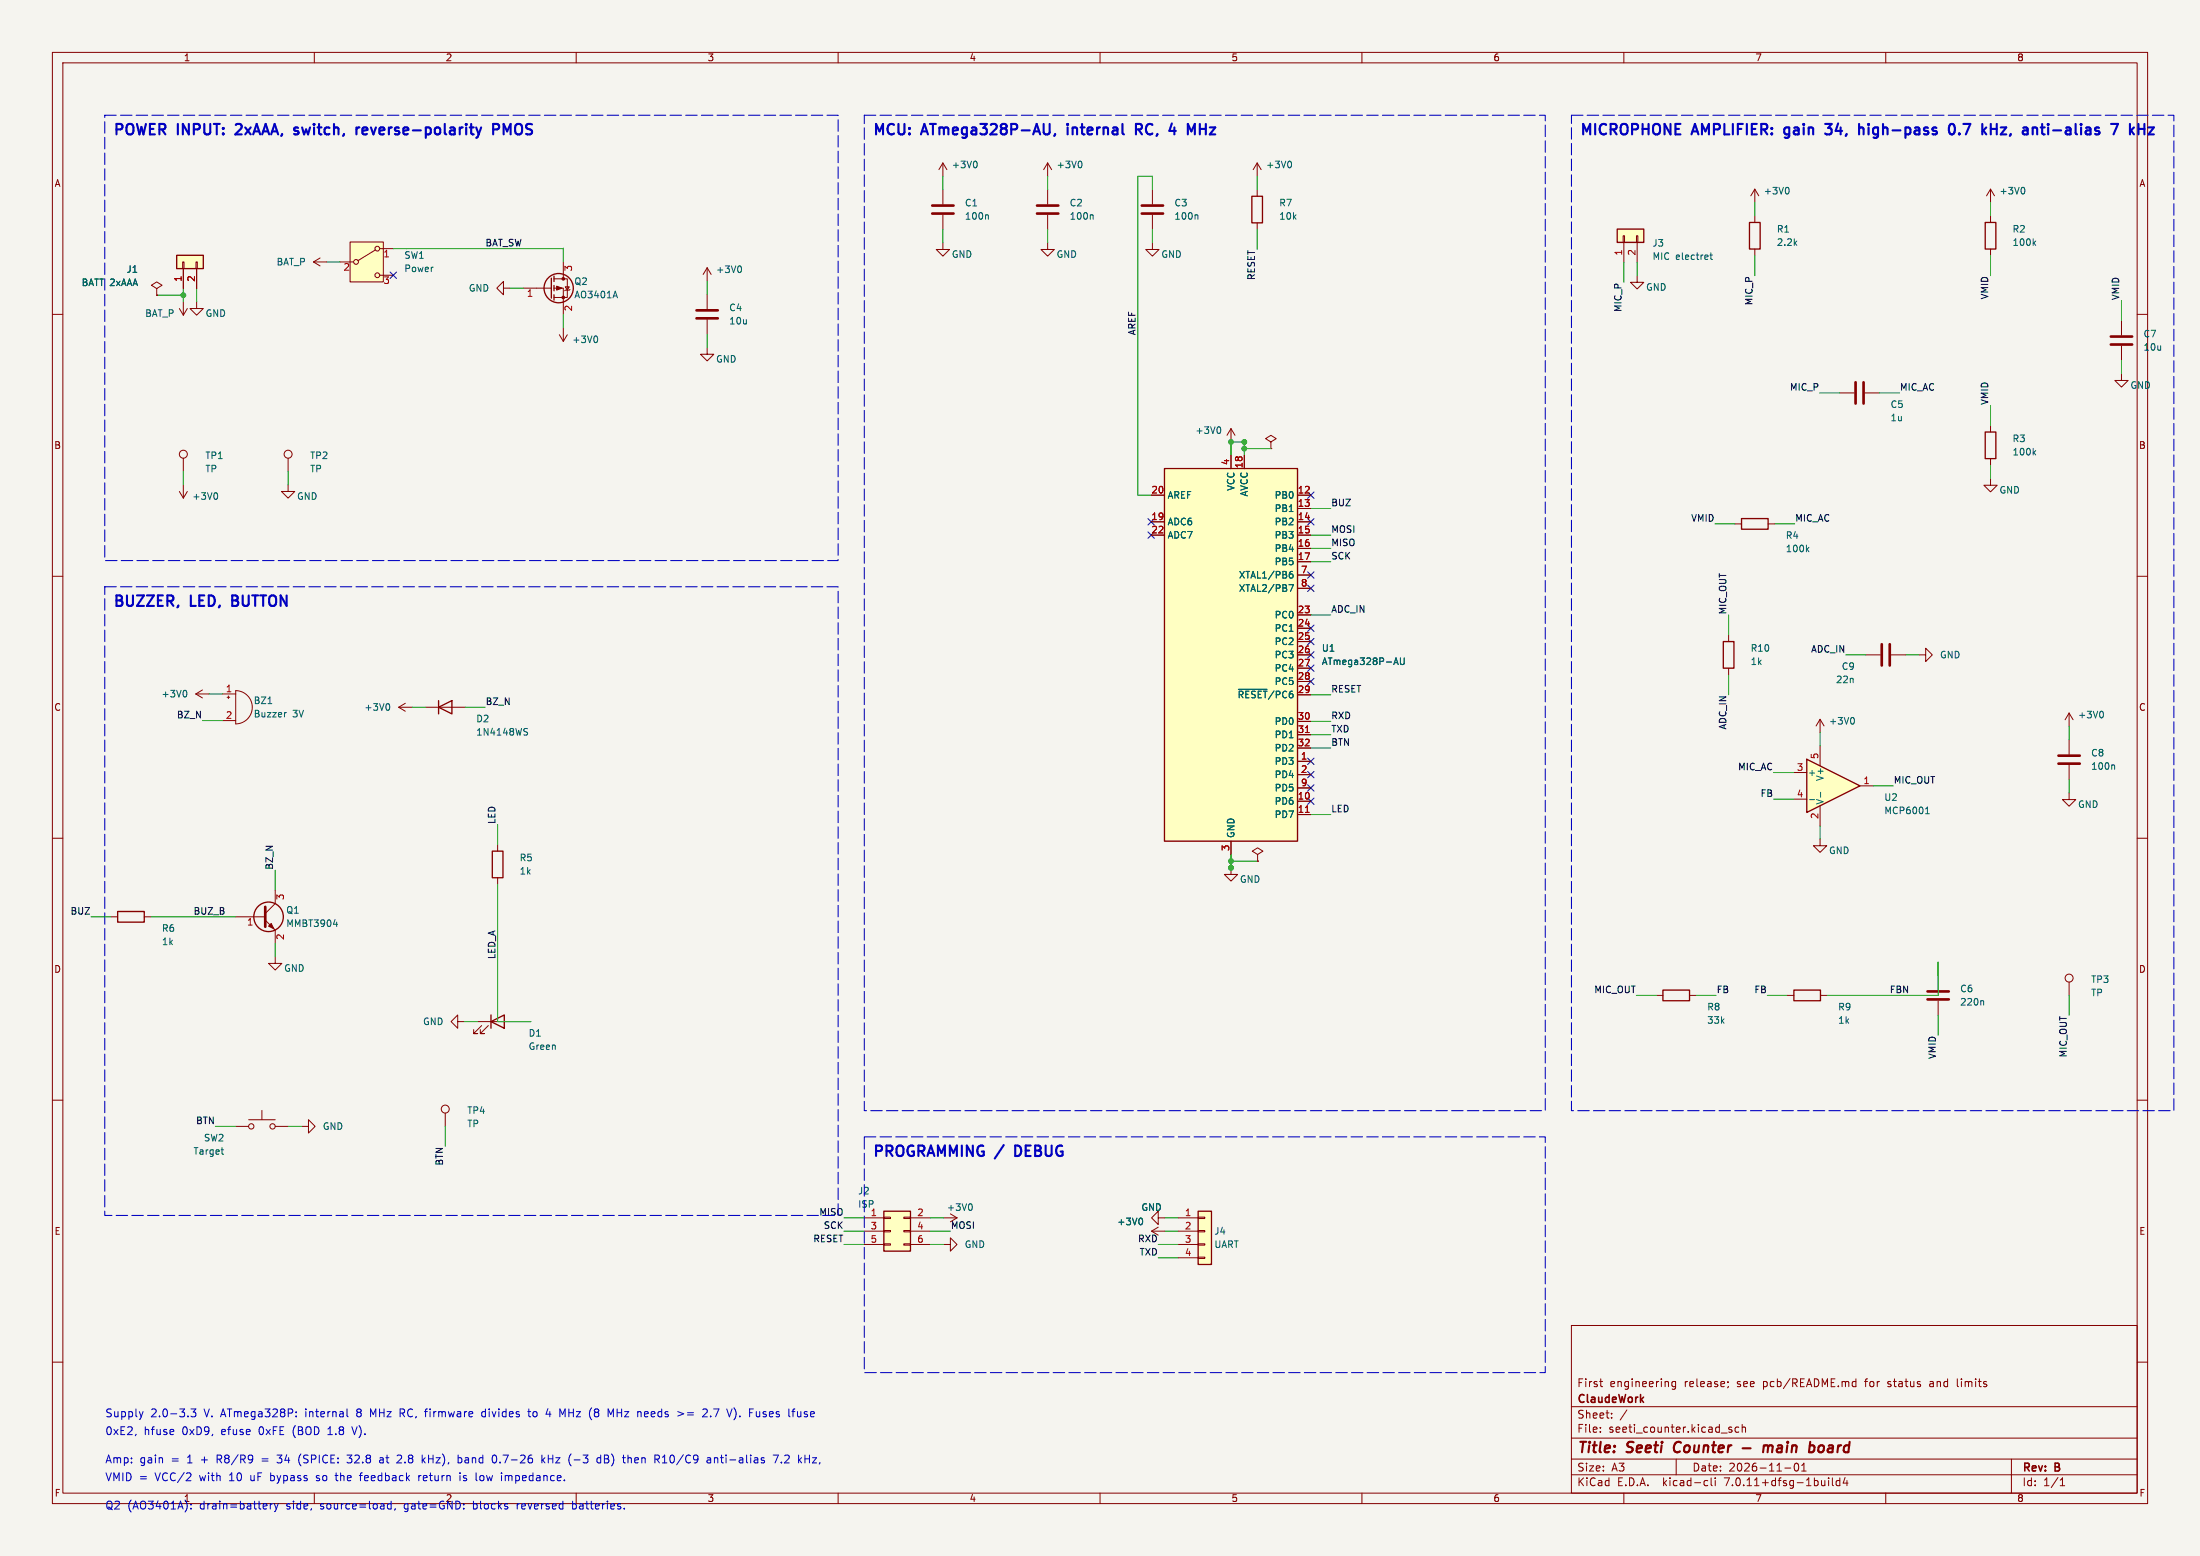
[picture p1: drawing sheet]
<svg xmlns="http://www.w3.org/2000/svg" width="420mm" height="297mm" viewBox="0 0 420 297" stroke-linecap="round" stroke-linejoin="round" font-family="sans-serif">
<path d="M0 0h420v297h-420z" fill="#f5f4ef" stroke="#f5f4ef" stroke-width=".19"/>
<g fill="none" stroke="#840000" stroke-width=".19">
<path d="M10 10h400v277h-400zM12 12h396v273h-396zM60 10v2M110 10v2M160 10v2M210 10v2M260 10v2M310 10v2M360 10v2M180 31.1v2.5M180 36.2v2.8M180 31.1l-.8 1.3"/>
<path d="M180 31.1l.8 1.3M200 31.1v2.5M200 36.2v2.8M200 31.1l-.8 1.3M200 31.1l.8 1.3M220 36.2v2.8M240 31.1l-.8 1.3M240 31.1v2.5M240 31.1l.8 1.3M380 36.1l-.8 1.3M380 36.1v2.6M380 36.1l.8 1.3"/>
<path d="M10 60h2M34.9 50h.2v1.3h-.2zM35 51.3v3.8M37.4 50h.3v1.3h-.3zM37.5 51.3v3.8M180 46.3v1.3h1.3l-1.3 1.3-1.3-1.3h1.3M180 41v2.8M200 46.3v1.3h1.3l-1.3 1.3-1.3-1.3h1.3M200 41v2.8M220 46.3v1.3h1.3l-1.3 1.3-1.3-1.3h1.3M220 41v2.8M380 41.2v1.3"/>
<path d="M380 47.5v1.3M408 60h2M351.2 75h2.8M356 75h2.8M219.8 94.5h2.5M219.8 99.6h2.5M235 81.8l-.8 1.3M235 81.8v2.6M235 86.9v2.5M235 81.8l.8 1.3M237.5 86.9v2.5M242.6 84.4l1-.7-1-.6-1 .6 1 .7v1.2"/>
<path d="M242.6 85.6h.1M247.7 94.5h2.5M247.7 97.1h2.5M247.7 99.6h2.5M380 91.4v1.2h1.3l-1.3 1.3-1.3-1.3h1.3M380 81.2v1.3M380 87.5v1.3M10 110h2M219.8 102.1h2.5M247.7 102.1h2.5M247.7 104.7h2.5M247.7 107.2h2.5"/>
<path d="M247.7 117.4h2.5M247.7 119.9h2.5M247.7 109.8h2.5M247.7 112.3h2.5M408 110h2M247.7 122.5h2.5M247.7 125h2.5M247.7 127.5h2.5M247.7 130.1h2.5M247.7 132.6h2.5M247.7 137.7h2.5M10 160h2"/>
<path d="M247.7 145.3h2.5M247.7 152.9h2.5M247.7 155.5h2.5M247.7 147.9h2.5M247.7 140.2h2.5M247.7 142.8h2.5M247.7 150.4h2.5M408 160h2M235 160.6v2.5M347.5 160.2v1.2h1.2l-1.2 1.3-1.3-1.3h1.3M87.4 195v-1.3l-1.3 1.3 1.3 1.3v-1.3h1.3M10 210h2"/>
<path d="M408 210h2M180.2 237.5h1.2v-1.2l1.3 1.2-1.3 1.3v-1.3M219.8 235l1.3 .8M219.8 235h2.6M221.1 232.5v-1.3l-1.3 1.3 1.3 1.2v-1.2h1.3M221.1 234.2l-1.3 .8M10 260h2M300 253h108v32h-108zM408 260h2M300 278.5h108M300 274.5h108M300 268.5h108"/>
<path d="M305.4 263.7h.5M305.5 273.2v.2M305.5 272.5v.1M305.7 264.6l.2 .1M307.7 270.5v.2M307.7 269.8v.1M310.6 269.1l-1.3 1.9M319.9 263.8l-.5-.1-.2 .3 .1 .6h.6M319.9 263.7v1.2l-.3 .3-.4-.1M320 278.5v3M329.9 263.8v.1M329.9 264.6l-.1 .3"/>
<path d="M330 272.7l.7 .4-.3 .3-.4-.1M330.6 272.5l-.4-.1-.2 .2M331.9 272.5l-.4-.1-.3 .3 .2 .6h.5M332.6 272.5l.2-.1 .4 .1v.9M332.6 271.9v1.5M342.7 279.4l.2-.1a.8 .8 0 0 1 .5 .7 .8 .8 0 0 1-.5 .8 1 1 0 0 1-.2-1.4zM343.9 279.7l.5-.4v1.5M353.7 263.8h.6M353.7 264.6h.6M354.3 263.2v1.5M368.4 264.2v.4M373.7 263.2v1.3l.2 .2"/>
<path d="M384 278.5v6.5M60 285v2M110 285v2M160 285v2M210 285v2M260 285v2M300 281.5h108M310 285v2M325.6 282.6l.4 .1M326 283.5l-.4 .1M326.7 282.1v1.3l.2 .2M327.4 282.1v.1"/>
<path d="M327.4 282.6v1M340.7 280.2h1.2M343.9 280.8h.9M349.1 282.1v.1M349.1 282.6v1M349.8 282.1v1.3l.2 .2M351.2 282.7l-.4-.1-.3 .3 .2 .6h.5M351.2 282.1v1.5M352.2 282l-.3 1.1h.9M352.6 282.6v1M360 285v2M393.3 283.6h.9"/>
<path d="M393.3 282.5l.4-.4v1.5"/>
</g>
<path d="M319.8 275.5a1.26 1.26 0 0 0 0 1.6M332.7 276.4h1.5M336.7 276.1a.49 .49 0 0 1 .9 .1M336.7 275.9l-.1 1.3M337.6 276.2l-.2 1M338.3 276a.51 .51 0 0 0-.7 .2M347.9 275.9a.62 .62 0 0 0-.7 .4v.7a.52 .52 0 0 0 .7 .1" fill="none" stroke="#840000" stroke-width=".4"/>
<path d="M178 39.2h4M198 39.2h4M218 39.2h4M178 40.8h4M198 40.8h4M218 40.8h4M354.2 73v4M355.8 73v4" fill="none" stroke="#840000" stroke-width=".51"/>
<g fill="none" stroke="#006464" stroke-width=".19">
<path d="M186.2 30.8a.8 .8 0 0 1 0 1.2M206.2 30.8a.8 .8 0 0 1 0 1.2M246.2 30.8a.79 .79 0 0 1 0 1.2M386.2 35.8a.79 .79 0 0 1 0 1.2M188.5 41l.2 .2v.6M208.5 41l.2 .2v.6M228.5 41l.2 .2v.6M388.3 46.4l.3 .4M388.6 46l-.5 .5M232.7 81.5a.79 .79 0 0 1 0 1.2M388.3 86.4l.3 .4M388.6 86l-.5 .5"/>
<path d="M246.1 111.6h.8l-.5 1.3M246.2 109.7l.4-.1 .2 .2-.1 .5h-.3l-.2-.1M246.7 109.1h-.3l-.2 .3M236.4 131.6h5.5M266.2 126.5h.6M266.5 125.6l.4 1.2M267.4 125.6v1l.2 .2h.4l.1-.2v-1M217.8 232.5a.79 .79 0 0 1 0 1.3"/>
</g>
<path d="M33.7 48.7h5.1v2.6h-5.1zM379 42.5h2v5h-2zM222.3 89.4h25.4v71.2h-25.4zM379 82.5h2v5h-2z" fill="none" stroke="#840000" stroke-width=".25"/>
<g fill="#ffffc2" stroke="#ffffc2" stroke-width=".19">
<path d="M222.3 89.4h25.4v71.2h-25.4z"/>
<path d="M33.7 48.7h5.1v2.6h-5.1z"/>
</g>
<path d="M249.2 139.8h.7M249.2 155.1h.7" fill="none" stroke="#a90000" stroke-width=".19"/>
<path d="M344.9 144.9l10.2 5.1-10.2 5.1z" fill="#ffffc2"/>
<g fill="none" stroke="#840000" stroke-width=".25">
<path d="M239 37.5h2v5h-2zM105.3 53.1v3.8M105.8 52.7v1M105.8 54.5v1M105.8 56.3v1M308.7 43.7h5.1v2.6h-5.1zM334 42.5h2v5h-2zM332.5 99h5v2h-5zM83.7 135l2.6-1.3v2.6zM83.7 133.7v2.6M329 122.5h2v5h-2zM344.9 144.9l10.2 5.1-10.2 5.1z"/>
<path d="M22.5 174h5v2h-5zM94 162.5h2v5h-2zM93.7 195l2.6-1.3v2.6zM93.7 193.7v2.6M317.5 189h5v2h-5zM342.5 189h5v2h-5zM168.7 231.2h5.1v7.6h-5.1zM228.7 231.2h2.6v10.2h-2.6z"/>
<circle cx="106.7" cy="55" r="2.79"/>
<circle cx="51.3" cy="175" r="2.82"/>
</g>
<g fill="none" stroke="#840000" stroke-width=".19">
<path d="M240 36.2v1.3M335 36.1l-.8 1.3M335 36.1v2.6M335 36.1l.8 1.3M29.9 55.1l1-.7-1-.6-1 .6 1 .7v1.2M29.9 56.3h.1M34.2 58.9l.8 1.3M35 51.3v3.8M35 57.6v2.6M35.8 58.9l-.8 1.3M37.5 57.6v1.3h1.3l-1.3 1.3-1.2-1.3h1.2M37.5 51.3v3.8"/>
<path d="M59.8 50h2.6M59.8 50l1.3 .8M61.1 49.2l-1.3 .8M64.9 50h2.6M66.8 46.2h6.4v7.6h-6.4zM71.7 47.7l-3.4 2M72.5 47.5h2.6M72.5 52.5h2.6M96.1 55v-1.3l-1.3 1.3 1.3 1.3v-1.3h1.3M99.9 55h5.4M105.8 55h1.7v5.1M105.8 53.2h2.5v3.6h-2.5"/>
<path d="M107.5 49.9v3.3M107.9 54.7h.8l-.4 .7zM108.8 55.3l-1 .2M135 51.1l-.8 1.3M135 51.1v2.5M135 56.2v2.8M135 51.1l.8 1.3M240 42.5v1.3M309.9 45h.2v1.3h-.2zM310 46.3v3.8M312.4 45h.3v1.3h-.3zM312.5 52.6v1.3h1.3l-1.3 1.3-1.2-1.3h1.2"/>
<path d="M312.5 46.3v3.8M335 41.2v1.3M335 47.5v1.3M106.8 63.9l.7 1.3M107.5 62.6v2.6M108.3 63.9l-.8 1.3M135 66.3v1.3h1.3l-1.3 1.3-1.3-1.3h1.3M135 61v2.8M405 71.4v1.2h1.3l-1.3 1.3-1.3-1.3h1.3M405 61.2v2.8M405 66v2.8M34.2 93.8l.8 1.3"/>
<path d="M35 87.5v2.5M35 92.5v2.6M35.8 93.8l-.8 1.3M55 92.5v1.3h1.3l-1.3 1.3-1.3-1.3h1.3M55 87.5v2.5M219.8 94.5h2.5M219.8 99.6h2.5M235 86.9v2.5M237.5 86.9v2.5M247.7 94.5h2.5M247.7 97.1h2.5M247.7 99.6h2.5"/>
<path d="M219.8 102.1h2.5M247.7 102.1h2.5M247.7 104.7h2.5M247.7 107.2h2.5M247.7 117.4h2.5M247.7 119.9h2.5M247.7 109.8h2.5M247.7 112.3h2.5M331.2 100h1.3M337.5 100h1.3M37.4 132.5h2.5M37.4 132.5l1.2 .7"/>
<path d="M38.6 131.7l-1.2 .8M42.5 132.5h2.5M42.5 137.5h2.5M43.3 133.1h.6M43.6 132.8v.5M45 131.8a3.2 3.2 0 0 1 3.2 3.2 3.2 3.2 0 0 1-3.2 3.2zM76.1 135h2.6M76.1 135l1.3 .8M77.4 134.2l-1.3 .8M81.2 135h7.6M247.7 125h2.5M247.7 122.5h2.5"/>
<path d="M247.7 127.5h2.5M247.7 130.1h2.5M247.7 132.6h2.5M247.7 137.7h2.5M330 121.2v1.3M330 127.5v1.3M347.5 137.3v2.5M347.5 137.3l-.8 1.3M347.5 137.3l.7 1.3M356.2 125h2.8M361 125h2.8M366.3 125h1.3v-1.3l1.3 1.3-1.3 1.3v-1.3"/>
<path d="M395 136.1l-.8 1.3M395 136.1v2.5M395 136.1l.8 1.3M247.7 145.3h2.5M247.7 152.9h2.5M247.7 155.5h2.5M247.7 147.9h2.5M247.7 140.2h2.5M247.7 142.8h2.5M247.7 150.4h2.5M342.4 147.5h2.5M342.4 152.5h2.5"/>
<path d="M347.5 142.4v3.8M347.5 153.8v3.8M355.1 150h2.5M395 151.3v1.3h1.3l-1.3 1.3-1.3-1.3h1.3M395 141.2v2.8M395 146v2.8M21.2 175h1.3M27.5 175h1.3M44.9 175h5.7M50.6 175.6l1.9 1.9v2.6M52.5 169.9v2.6l-1.9 1.9M95 161.2v1.3"/>
<path d="M95 167.5v1.3M235 165.6v1.3h1.3l-1.3 1.3-1.3-1.3h1.3M235 160.6v2.5M240.1 163.1l1-.6-1-.7-1 .7 1 .6v1.3M240.1 164.4h.1M52.5 182.6v1.3h1.3l-1.3 1.3-1.2-1.3h1.2M91.2 195h7.6M92 195.8l-1.6 1.5h.8h-.8v-.8M93.2 195.8l-1.5 1.5h.8h-.8v-.8M316.2 190h1.3M322.5 190h1.3M341.2 190h1.3"/>
<path d="M347.5 190h1.3M370 186.2v2.8M370 191v2.8M395 187.5v2.5M44.9 215h2.6M47.5 213.7h5M50 212v1.7M52.5 215h2.6M57.6 215h1.3v-1.3l1.3 1.3-1.3 1.3v-1.3M85 212.5v2.5M164.9 232.5h3.8M164.9 235h3.8"/>
<path d="M164.9 237.5h3.8M168.7 237.4h1.3v.3h-1.3zM168.7 234.9h1.3v.2h-1.3zM168.7 232.3h1.3v.3h-1.3zM172.5 237.4h1.3v.3h-1.3zM172.5 234.9h1.3v.2h-1.3zM172.5 232.3h1.3v.3h-1.3zM173.8 232.5h3.8M173.8 235h3.8M173.8 237.5h3.8M180.2 232.5h2.5M181.4 231.7l1.3 .8"/>
<path d="M182.7 232.5l-1.3 .7M224.9 232.5h3.8M224.9 235h3.8M224.9 237.5h3.8M228.7 240h1.3v.2h-1.3zM228.7 237.4h1.3v.3h-1.3zM228.7 234.9h1.3v.2h-1.3zM228.7 232.3h1.3v.3h-1.3zM224.9 240.1h3.8"/>
<circle cx="68" cy="50" r=".46"/>
<circle cx="72" cy="47.5" r=".46"/>
<circle cx="72" cy="52.5" r=".46"/>
<circle cx="35" cy="86.7" r=".76"/>
<circle cx="55" cy="86.7" r=".76"/>
<circle cx="395" cy="186.7" r=".76"/>
<circle cx="48" cy="215" r=".51"/>
<circle cx="52" cy="215" r=".51"/>
<circle cx="85" cy="211.7" r=".76"/>
</g>
<g fill="none" stroke="#006464" stroke-width=".19">
<path d="M341.2 35.8a.79 .79 0 0 1 0 1.2M117.5 55.6l.4 1.2M141.2 50.8a.79 .79 0 0 1 0 1.2M326.4 48.7h.5M326.6 48.3v1l.3 .2M113.8 64.1a.79 .79 0 0 1 0 1.3M41.2 94a.79 .79 0 0 1 0 1.3M246.1 111.6h.8l-.5 1.3M246.2 109.7l.4-.1 .2 .2-.1 .5h-.3l-.2-.1M246.7 109.1h-.3l-.2 .3M345 104.8l.3 .5M345.3 104.5l-.4 .5"/>
<path d="M35.4 131.8a.79 .79 0 0 1 0 1.2M51.2 134.3h.7M54.7 136l-.3 .1M74.1 134.3a.79 .79 0 0 1 0 1.3M100.2 139.7l.4 .1 .1 .3-.2 .2h-.3M100.2 139l.5 .1M236.4 131.6h5.5M266.2 126.5h.6M266.5 125.6l.4 1.2M267.4 125.6v1l.2 .2h.4l.1-.2v-1M353.7 136.9a.79 .79 0 0 1 0 1.3M401.2 135.8a.79 .79 0 0 1 0 1.2"/>
<path d="M345.5 152.6h.9M347.6 151.2v1M367.6 155.3h.7M367.7 154.4l.3-.4v1.3M403.5 146l.2 .2v.6M63.7 176.4h.7M64.3 176v.8M378.5 191l.2 .2v.6M42.2 219.5h.5M42.4 220.3h.3M185.3 229.8a.79 .79 0 0 1 0 1.2M217.8 232.5a.79 .79 0 0 1 0 1.3"/>
</g>
<path d="M133 59.2h4M133 60.8h4M403 65.8h4M403 64.2h4M359.2 123v4M360.8 123v4M393 145.8h4M393 144.2h4M50.6 173.1v3.8M368 190.8h4M368 189.2h4" fill="none" stroke="#840000" stroke-width=".51"/>
<g fill="#840000" stroke="#840000" stroke-width=".19">
<path d="M51.3 176.8l.5-.5 .5 1z"/>
<path d="M106.3 54.6l1 .4-1 .4z"/>
<circle cx="107.5" cy="56.8" r=".25"/>
<circle cx="107.5" cy="53.2" r=".25"/>
</g>
<g fill="#ffffc2" stroke="#ffffc2" stroke-width=".19">
<path d="M308.7 43.7h5.1v2.6h-5.1z"/>
<path d="M66.8 46.2h6.4v7.6h-6.4z"/>
<path d="M228.7 231.2h2.6v10.2h-2.6z"/>
<path d="M168.7 231.2h5.1v7.6h-5.1z"/>
</g>
<g fill="none" stroke="#0000c2" stroke-width=".19">
<path d="M26 273.8l-.1 .2M27.3 269.4l-.3 1M35.9 270.3v.1M36.5 268.9h.9l-.5 .6 .4 .2v.6l-.2 .1-.6-.1M52.9 277.7h.9M52.9 279.1l.2 .1M56.5 270.3v.1M56.5 269.5v.2M57.2 277.8l-.2 .7 .2 1M62.6 273.8h.9M62.7 272.7l-.1 .1M66.2 277.7h1l-.5 .6h.2"/>
<path d="M66.2 279.1l.7 .1M66.2 268.9v1.3l.3 .2M67.2 272.3l.5 1.5M72.5 278.3h.6M73 278.7h-.3a.29 .29 0 0 0-.3 .3 .29 .29 0 0 0 .3 .2h.3M76 277.7l.5 .1M76.4 269.7h.6M76.6 278.4l-.9 .8h1M77 268.9h-.6v1.5M80.7 278.7l.5 .5M81.2 278.2l-.6 .6M87.5 278.3l.4-.1 .3 .3-.2 .7h-.5"/>
<path d="M87.5 277.7v1.5M92.5 269.4l-.4 .1-.1 .2v.6l.5 .1M94.2 277.8l.1-.1a.8 .8 0 0 1 .5 .8 .8 .8 0 0 1-.5 .7h-.1M100.7 269.4h.6M101 268.9v1.3l.3 .2M103.5 277.7v1.5M103.6 278.7l.4 .5M104 278.2l-.5 .6M104.6 268.9l-.4 1h1M104.7 277.7v1.5M104.7 278.5h.8M107.9 268.9l-.5 1.1"/>
<path d="M109.6 278.7h1.1M113.5 269.1v.3M113.5 269.7v.6M114.7 278.3l-.5-.1-.2 .3 .1 .7h.6M114.7 277.7v1.5M115.4 278.5h.5M115.9 277.7h-.5v1.5h.6M116.6 270l.5-1.1v1.5M120 278.3h.5v.9M123.1 269.5v.9M123.7 269.8l-.7 .1M126.5 279.2h.8"/>
<path d="M126.5 278.2l.4-.5v1.5M129.4 269.4l1.1 .5-1.1 .4M134.2 269l.5-.1 .3 .2v.3l-.9 1h.9M135.2 278.2h.3l.2 .3v.7M135.7 270.3v.1M135.7 279.2h-.5M135.7 278.6l-.5 .1M136.4 278.4l.2-.2 .4 .1v.9M136.4 278.2v1M140.1 268.7a1.72 1.72 0 0 1 0 2.3M145 270.3l-.2 .1h-.3M145 269.4v1"/>
<path d="M147.6 277.7h1l-.6 1.5M149.2 279.1v.1M150 277.7l-.2 .2M150.6 278.4l-.9 .8h1M152.2 269.4l.1 1h.5M153.7 278.5h.8M154.5 277.7v1.5M35.5 282.6h1M36.4 281.3v.5M36.5 287.1v.2M36.5 287.9v.1M51.6 287v1"/>
<path d="M52 287l-.3 .1-.1 .2M52.4 287l.3 1M52.7 288l-.3 .5M53.1 287l-.4 1M60.4 282.6h.1M60.5 281.7v.4M64 281.6h.5M64.2 281.1v1.3l.2 .2M68.6 281.6h.6M69.2 281.1l-.4 .3v1.2M74 287.8l.2 .2h.5M74.7 287.1l-.5-.1-.2 .3"/>
<path d="M74.7 286.5v1.5M75.5 288l-.2 .3M80 281.6v1M80.4 281.6l-.3 .1-.1 .2M87.8 281.1v.2M87.8 281.6v1M88.5 282.6h.1M88.5 281.7v.4M91.7 281.7l-.1 .2 .1 .7M96.5 281.6v1M96.9 281.6l-.4 .2M98.7 287v1"/>
<path d="M98.9 287.1l-.2 .2M109.3 288h.4M109.3 286.5v1.5M109.7 287l-.4 .1"/>
</g>
<g fill="none" stroke="#0000c2" stroke-width=".4">
<path d="M45.1 23.7l-.1 .1M46 24.5l-1.1 1.2h1.2M56.4 25l.5 .1 .1 .3-.3 .3h-.4M56.4 24.3l.5 .1M68.6 24.3l-.4 .1-.2 .3M69.9 24.3h-.4l-.3 .3 .1 1 .6 .1M70.1 24.8l-.9 .2M94.1 24.7h.8a.54 .54 0 0 0 .4-.5 .54 .54 0 0 0-.4-.5h-.8v2M96.8 25.1l-.7-1.4v2M200.4 23.7v1.6l-.4 .4M201.4 25.6l-.2 .3M203.8 23.7v.1"/>
<path d="M203.8 24.3v1.4M203.8 23.7h.1l-.1 .1M217.3 24.7l.7 1M217.8 23.7h-.9v2M217.8 24.6l-.9 .1M223.2 25h1.3M224.2 24.3v1.4M229 23.7v2M229 24.6h1.2M340.7 24.5l-.1 .2 .1 .8M348.4 25.5l.3 .2 .8-.1M348.4 23.7h1.3l-.7 .7 .5 .1"/>
<path d="M354.9 24.5a.49 .49 0 0 1 .9 .1v1.1M372.3 23.7a.48 .48 0 0 1 .8 .3 1.03 1.03 0 0 1-.6 1.7 1.33 1.33 0 0 1-.2-2zM374 25.5l.1 .1-.1 .1M374 25.5v.2M380 24.6h1.2M381.2 23.7v2M389.6 24.3h.7M389.9 23.7v1.7l.1 .2 .3 .1M403 23.7h1.3l-.8 2M406.6 23.7v2M406.8 24.9l.6 .8M407.4 24.3l-.8 .8"/>
<path d="M44.3 114.6h.7M45 113.7h-.7v2h.8M194.3 218.7h-.5v2h.5"/>
</g>
<path d="M20 22h140v85h-140v-85M165 22h130v190h-130v-190M300 22h115v190h-115v-190M20 112h140v120h-140v-120M165 217h130v45h-130v-45" fill="none" stroke="#0000c2" stroke-width=".2" stroke-dasharray="2.2 .8"/>
<g fill="none" stroke="#009600" stroke-width=".19">
<path d="M180 33.6v2.6M200 33.6v2.6M220 36.2v-2.6h-2.8v60.9h2.6M240 33.6v2.6M335 38.7v2.5M380 38.7v2.5M29.9 56.3h5.1M35 55.1v2.5M37.5 55.1v2.5M62.4 50h2.5M75.1 47.5h32.4M97.4 55h2.5"/>
<path d="M107.5 47.4v2.5M135 53.6v2.6M180 43.8v2.5M200 43.8v2.5M220 43.8v2.5M240 43.8v3.8M310 50.1v3.8M312.5 50.1v2.5M335 48.8v3.8M380 48.8v3.8M405 57.4v3.8M107.5 60.1v2.5"/>
<path d="M135 63.8v2.5M347.4 75h3.8M358.8 75h3.8M380 77.4v3.8M405 68.8v2.6M35 90v2.5M55 90v2.5M235 84.4h.1M235 84.4v2.5M235 84.4h2.5v2.5M237.5 85.6h5.1M250.2 97.1h3.9"/>
<path d="M380 88.8v2.6M250.2 117.4h3.9M250.2 107.2h3.9M250.2 104.7h3.9M250.2 102.1h3.9M327.4 100h3.8M330 117.4v3.8M338.8 100h3.8M38.6 137.5h3.9M39.9 132.5h2.6M78.7 135h2.5M88.8 135h3.8"/>
<path d="M250.2 132.6h3.9M250.2 137.7h3.9M330 128.8v3.8M347.5 139.8v2.6M352.4 125h3.8M363.8 125h2.5M395 138.6v2.6M95 157.4v3.8M250.2 155.5h3.9M250.2 140.2h3.9M250.2 142.8h3.9M338.6 152.5h3.8"/>
<path d="M338.6 147.5h3.8M347.5 157.6v2.6M357.6 150h3.8M395 148.8v2.5M17.4 175h3.8M28.8 175h16.1M52.5 166.1v3.8M95 168.8v26.2h6.4M235 165.6h.1M235 164.4h5.1M235 163.1v2.5M52.5 180.1v2.5"/>
<path d="M88.7 195h2.5M312.4 190h3.8M323.8 190h3.8M337.4 190h3.8M370 183.6v6.4h-21.2M370 193.8v3.8M395 190v3.8M41.1 215h3.8M55.1 215h2.5M85 215v3.8M161.1 235h3.8M161.1 232.5h3.8"/>
<path d="M161.1 237.5h3.8M177.6 235h3.8M177.6 232.5h2.6M177.6 237.5h2.6M221.1 237.5h3.8M222.4 235h2.5M222.4 232.5h2.5M221.1 240.1h3.8"/>
</g>
<g fill="none" stroke="#000084" stroke-width=".19">
<path d="M74.5 51.9l1.2 1.2M75.7 51.9l-1.2 1.2M219.2 99l1.2 1.2M220.4 99l-1.2 1.2M249.6 99l1.2 1.2M249.6 93.9l1.2 1.2M250.8 99l-1.2 1.2M250.8 93.9l-1.2 1.2M219.2 101.5l1.2 1.2M220.4 101.5l-1.2 1.2M249.6 109.2l1.2 1.2M249.6 111.7l1.2 1.2"/>
<path d="M249.6 119.3l1.2 1.2M250.8 109.2l-1.2 1.2M250.8 111.7l-1.2 1.2M250.8 119.3l-1.2 1.2M249.6 121.9l1.2 1.2M249.6 129.5l1.2 1.2M249.6 124.4l1.2 1.2M249.6 126.9l1.2 1.2M250.8 121.9l-1.2 1.2M250.8 129.5l-1.2 1.2M250.8 124.4l-1.2 1.2M250.8 126.9l-1.2 1.2"/>
<path d="M249.6 152.3l1.2 1.2M249.6 144.7l1.2 1.2M249.6 147.3l1.2 1.2M249.6 149.8l1.2 1.2M250.8 152.3l-1.2 1.2M250.8 144.7l-1.2 1.2M250.8 147.3l-1.2 1.2M250.8 149.8l-1.2 1.2"/>
</g>
<path d="M249.2 139.8h.7M249.2 155.1h.7" fill="none" stroke="#a90000" stroke-width=".19"/>
<g fill="#009600" stroke="#009600" stroke-width=".19">
<circle cx="235" cy="164.4" r=".46"/>
<circle cx="235" cy="165.6" r=".46"/>
<circle cx="235" cy="84.4" r=".46"/>
<circle cx="237.5" cy="84.4" r=".46"/>
<circle cx="237.5" cy="85.6" r=".46"/>
<circle cx="35" cy="56.3" r=".46"/>
</g>
<g font-size="2.8" fill="#0000c2">
<text x="21.5" y="26.3">POWER</text>
<text x="34" y="26.3">INPUT:</text>
<text x="46" y="26.3">2xAAA,</text>
<text x="57.9" y="26.3">switch,</text>
<text x="70.5" y="26.3">reverse-polarity</text>
<text x="97.4" y="26.3">PMOS</text>
<text x="166.5" y="26.3">MCU:</text>
<text x="176.2" y="26.3">ATmega328P-AU,</text>
<text x="204.7" y="26.3">internal</text>
<text x="218.5" y="26.3">RC,</text>
<text x="225.8" y="26.3">4</text>
<text x="230" y="26.3">MHz</text>
<text x="301.5" y="26.3">MICROPHONE</text>
<text x="323.3" y="26.3">AMPLIFIER:</text>
<text x="341.6" y="26.3">gain</text>
<text x="350.3" y="26.3">34,</text>
<text x="357.4" y="26.3">high-pass</text>
<text x="375.4" y="26.3">0.7</text>
<text x="382.5" y="26.3">kHz,</text>
<text x="391.1" y="26.3">anti-alias</text>
<text x="408.9" y="26.3">7</text>
<text x="21.5" y="116.4">BUZZER,</text>
<text x="36.5" y="116.4">LED,</text>
<text x="45.2" y="116.4">BUTTON</text>
<text x="166.5" y="221.4">PROGRAMMING /</text>
<text x="194.7" y="221.4">DEBUG</text>
</g>
<g font-size="2.8" fill="#840000">
<text x="301" y="277.9">Title:</text>
<text x="310.6" y="277.9">Seeti</text>
<text x="320.4" y="277.9">Counter</text>
<text x="339" y="277.9">main</text>
<text x="348.6" y="277.9">board</text>
</g>
<g font-size="2.1" fill="#840000">
<text x="301" y="268.2">ClaudeWork</text>
<text x="301" y="265">First</text>
<text x="307.3" y="265">engineering</text>
<text x="321.6" y="265">release;</text>
<text x="331.7" y="265">see</text>
<text x="336.8" y="265">pcb/README.md</text>
<text x="356.5" y="265">for</text>
<text x="360.9" y="265">status</text>
<text x="369.1" y="265">and</text>
<text x="374.5" y="265">limits</text>
<text x="301" y="273.7">File:</text>
<text x="301" y="271">Sheet:</text>
<text x="307.1" y="273.7">seeti_counter.kicad_sch</text>
<text x="301" y="281.1">Size:</text>
<text x="307.6" y="281.1">A3</text>
<text x="323" y="281.1">Date:</text>
<text x="330" y="281.1">2026-11-01</text>
<text x="386" y="281.3">Rev:</text>
<text x="392.4" y="281.3">B</text>
<text x="301" y="283.9">KiCad</text>
<text x="308.7" y="283.9">E.D.A.</text>
<text x="317.6" y="283.9">kicad-cli</text>
<text x="329.5" y="283.9">7.0.11+dfsg-1build4</text>
<text x="386" y="283.9">Id:</text>
<text x="390.1" y="283.9">1/1</text>
</g>
<g font-size="2.1" fill="#0000c2">
<text x="20" y="274.1">0xE2,</text>
<text x="20" y="270.7">Supply</text>
<text x="27.4" y="274.1">hfuse</text>
<text x="28.7" y="270.7">2.0-3.3</text>
<text x="34.8" y="274.1">0xD9,</text>
<text x="39" y="270.7">V. ATmega328P:</text>
<text x="42.4" y="274.1">efuse</text>
<text x="49.7" y="274.1">0xFE</text>
<text x="56.3" y="274.1">(BOD</text>
<text x="58.6" y="270.7">internal</text>
<text x="63.2" y="274.1">1.8</text>
<text x="68" y="274.1">V).</text>
<text x="68.5" y="270.7">8</text>
<text x="71.2" y="270.7">MHz</text>
<text x="77" y="270.7">RC, firmware</text>
<text x="93" y="270.7">divides</text>
<text x="102.1" y="270.7">to</text>
<text x="105.6" y="270.7">4</text>
<text x="108.3" y="270.7">MHz</text>
<text x="114.1" y="270.7">(8</text>
<text x="117.8" y="270.7">MHz</text>
<text x="123.6" y="270.7">needs</text>
<text x="131.4" y="270.7">&gt;=</text>
<text x="136.5" y="270.7">2.7</text>
<text x="141.3" y="270.7">V).</text>
<text x="145.6" y="270.7">Fuses</text>
<text x="153.3" y="270.7">lfuse</text>
<text x="20" y="279.5">Amp:</text>
<text x="26.7" y="279.5">gain</text>
<text x="32.7" y="279.5">=</text>
<text x="35.9" y="279.5">1</text>
<text x="38.6" y="279.5">+</text>
<text x="41.8" y="279.5">R8/R9</text>
<text x="50.5" y="279.5">=</text>
<text x="53.7" y="279.5">34</text>
<text x="57.8" y="279.5">(SPICE:</text>
<text x="67.3" y="279.5">32.8</text>
<text x="73.6" y="279.5">at</text>
<text x="77.2" y="279.5">2.8</text>
<text x="82" y="279.5">kHz),</text>
<text x="89" y="279.5">band</text>
<text x="95.8" y="279.5">0.7-26</text>
<text x="105.4" y="279.5">kHz</text>
<text x="110.7" y="279.5">(-3</text>
<text x="116.2" y="279.5">dB)</text>
<text x="121.4" y="279.5">then</text>
<text x="127.6" y="279.5">R10/C9</text>
<text x="137.7" y="279.5">anti-alias</text>
<text x="150.6" y="279.5">7.2</text>
<text x="155.5" y="279.5">kHz,</text>
<text x="20" y="282.9">VMID =</text>
<text x="29.7" y="282.9">VCC/2</text>
<text x="38.3" y="282.9">with</text>
<text x="44.1" y="282.9">10</text>
<text x="48.2" y="282.9">uF</text>
<text x="52.2" y="282.9">bypass</text>
<text x="61.1" y="282.9">so</text>
<text x="65" y="282.9">the</text>
<text x="69.8" y="282.9">feedback</text>
<text x="81.1" y="282.9">return</text>
<text x="89.1" y="282.9">is</text>
<text x="92.3" y="282.9">low</text>
<text x="97.3" y="282.9">impedance.</text>
<text x="20" y="288.3">Q2</text>
<text x="24.3" y="288.3">(AO3401A):</text>
<text x="38.2" y="288.3">drain=battery</text>
<text x="54.8" y="288.3">side,</text>
<text x="61.4" y="288.3">source=load,</text>
<text x="77.6" y="288.3">gate=GND:</text>
<text x="90.9" y="288.3">blocks</text>
<text x="99.4" y="288.3">reversed</text>
<text x="110.1" y="288.3">batteries.</text>
</g>
<g font-size="1.8" fill="#840000">
<text x="35" y="11.9">1</text>
<text x="85" y="11.9">2</text>
<text x="135" y="11.9">3</text>
<text x="185" y="11.9">4</text>
<text x="235" y="11.9">5</text>
<text x="285" y="11.9">6</text>
<text x="335" y="11.9">7</text>
<text x="385" y="11.9">8</text>
<text x="10.3" y="35.9">A</text>
<text x="408.3" y="35.9">A</text>
<text x="10.3" y="85.9">B</text>
<text x="408.2" y="85.9">B</text>
<text x="10.3" y="135.9">C</text>
<text x="408.2" y="135.9">C</text>
<text x="10.3" y="185.9">D</text>
<text x="408.2" y="185.9">D</text>
<text x="10.3" y="235.9">E</text>
<text x="408.3" y="235.9">E</text>
<text x="10.3" y="285.9">F</text>
<text x="135" y="286.9">3</text>
<text x="185" y="286.9">4</text>
<text x="235" y="286.9">5</text>
<text x="285" y="286.9">6</text>
<text x="335" y="286.9">7</text>
<text x="385" y="286.9">8</text>
<text x="408.3" y="285.9">F</text>
</g>
<g font-size="1.8" fill="#006464">
<text x="181.6" y="32.3">+3V0</text>
<text x="201.6" y="32.3">+3V0</text>
<text x="241.6" y="32.3">+3V0</text>
<text x="184.1" y="39.6">C1</text>
<text x="204.1" y="39.6">C2</text>
<text x="224.1" y="39.6">C3</text>
<text x="244.1" y="39.6">R7</text>
<text x="336.6" y="37.3">+3V0</text>
<text x="381.6" y="37.3">+3V0</text>
<text x="184.1" y="42.1">100n</text>
<text x="204.1" y="42.1">100n</text>
<text x="224.1" y="42.1">100n</text>
<text x="244.1" y="42.1">10k</text>
<text x="315.4" y="47.3">J3</text>
<text x="339.1" y="44.6">R1</text>
<text x="339.1" y="47.1">2.2k</text>
<text x="384.1" y="44.6">R2</text>
<text x="384.1" y="47.1">100k</text>
<text x="24.1" y="52.3">J1</text>
<text x="52.7" y="50.9">BAT_P</text>
<text x="77.1" y="49.6">SW1</text>
<text x="77.1" y="52.1">Power</text>
<text x="136.6" y="52.3">+3V0</text>
<text x="181.6" y="49.4">GND</text>
<text x="201.6" y="49.4">GND</text>
<text x="221.6" y="49.4">GND</text>
<text x="315.4" y="49.8">MIC</text>
<text x="319.9" y="49.8">electret</text>
<text x="15.5" y="54.8">BATT</text>
<text x="21" y="54.8">2xAAA</text>
<text x="89.4" y="55.9">GND</text>
<text x="109.5" y="57.1">AO3401A</text>
<text x="109.5" y="54.6">Q2</text>
<text x="139.1" y="59.6">C4</text>
<text x="314.1" y="55.7">GND</text>
<text x="27.6" y="60.7">BAT_P</text>
<text x="39.1" y="60.7">GND</text>
<text x="109.1" y="65.7">+3V0</text>
<text x="139.1" y="62.1">10u</text>
<text x="409.1" y="64.6">C7</text>
<text x="136.6" y="69.4">GND</text>
<text x="409.1" y="67.1">10u</text>
<text x="406.6" y="74.4">GND</text>
<text x="228.1" y="83">+3V0</text>
<text x="360.8" y="78.1">C5</text>
<text x="360.8" y="80.6">1u</text>
<text x="39.1" y="87.8">TP1</text>
<text x="59.1" y="87.8">TP2</text>
<text x="384.1" y="84.6">R3</text>
<text x="384.1" y="87.1">100k</text>
<text x="36.6" y="95.6">+3V0</text>
<text x="39.1" y="90.4">TP</text>
<text x="56.6" y="95.6">GND</text>
<text x="59.1" y="90.4">TP</text>
<text x="222.8" y="95.4">AREF</text>
<text x="235.9" y="93.8" transform="rotate(-90 235.9 93.8)">VCC</text>
<text x="238.4" y="94.9" transform="rotate(-90 238.4 94.9)">AVCC</text>
<text x="243.2" y="95.4">PB0</text>
<text x="381.6" y="94.4">GND</text>
<text x="222.8" y="100.5">ADC6</text>
<text x="243.2" y="97.9">PB1</text>
<text x="243.2" y="100.5">PB2</text>
<text x="222.8" y="103">ADC7</text>
<text x="243.2" y="103">PB3</text>
<text x="243.2" y="105.5">PB4</text>
<text x="340.8" y="103.1">R4</text>
<text x="340.8" y="105.6">100k</text>
<text x="236.4" y="110.6">XTAL1/PB6</text>
<text x="236.4" y="113.2">XTAL2/PB7</text>
<text x="243.2" y="108.1">PB5</text>
<text x="243.2" y="118.2">PC0</text>
<text x="243.2" y="120.8">PC1</text>
<text x="243.2" y="123.3">PC2</text>
<text x="243.2" y="125.9">PC3</text>
<text x="252.2" y="124.6">U1</text>
<text x="334.1" y="124.6">R10</text>
<text x="370.3" y="125.9">GND</text>
<text x="243.2" y="128.4">PC4</text>
<text x="243.2" y="130.9">PC5</text>
<text x="252.2" y="127.1">ATmega328P-AU</text>
<text x="334.1" y="127.1">1k</text>
<text x="350.4" y="130.6">22n</text>
<text x="351.5" y="128.1">C9</text>
<text x="30.7" y="133.3">+3V0</text>
<text x="48.3" y="134.6">BZ1</text>
<text x="48.3" y="137.1">Buzzer</text>
<text x="55.9" y="137.1">3V</text>
<text x="69.5" y="135.9">+3V0</text>
<text x="236.2" y="133.5">~{RESET}/PC6</text>
<text x="396.6" y="137.3">+3V0</text>
<text x="90.8" y="138.1">D2</text>
<text x="90.8" y="140.6">1N4148WS</text>
<text x="243.2" y="138.6">PD0</text>
<text x="243.2" y="141.1">PD1</text>
<text x="243.2" y="143.6">PD2</text>
<text x="349.1" y="138.5">+3V0</text>
<text x="243.2" y="146.2">PD3</text>
<text x="243.2" y="148.7">PD4</text>
<text x="345" y="148.3">+</text>
<text x="348.3" y="149.2" transform="rotate(-90 348.3 149.2)">V+</text>
<text x="399.1" y="144.6">C8</text>
<text x="399.1" y="147.1">100n</text>
<text x="243.2" y="153.8">PD6</text>
<text x="243.2" y="151.3">PD5</text>
<text x="348.3" y="153.7" transform="rotate(-90 348.3 153.7)">V-</text>
<text x="359.6" y="153.1">U2</text>
<text x="359.6" y="155.6">MCP6001</text>
<text x="396.6" y="154.4">GND</text>
<text x="235.9" y="160.1" transform="rotate(-90 235.9 160.1)">GND</text>
<text x="243.2" y="156.3">PD7</text>
<text x="99.1" y="164.6">R5</text>
<text x="99.1" y="167.1">1k</text>
<text x="349.1" y="163.2">GND</text>
<text x="236.6" y="168.7">GND</text>
<text x="30.8" y="178.1">R6</text>
<text x="54.5" y="174.6">Q1</text>
<text x="54.5" y="177.1">MMBT3904</text>
<text x="30.8" y="180.6">1k</text>
<text x="54.1" y="185.7">GND</text>
<text x="374.1" y="189.6">C6</text>
<text x="399.1" y="187.8">TP3</text>
<text x="399.1" y="190.4">TP</text>
<text x="80.7" y="195.9">GND</text>
<text x="325.8" y="193.1">R8</text>
<text x="325.8" y="195.6">33k</text>
<text x="350.8" y="193.1">R9</text>
<text x="350.8" y="195.6">1k</text>
<text x="374.1" y="192.1">220n</text>
<text x="100.8" y="198.1">D1</text>
<text x="100.8" y="200.6">Green</text>
<text x="61.5" y="215.9">GND</text>
<text x="89.1" y="212.8">TP4</text>
<text x="89.1" y="215.4">TP</text>
<text x="36.8" y="220.6">Target</text>
<text x="38.8" y="218.1">SW2</text>
<text x="163.7" y="228.2">J2</text>
<text x="163.7" y="230.7">ISP</text>
<text x="180.7" y="231.3">+3V0</text>
<text x="217.8" y="231.3">GND</text>
<text x="184.1" y="238.4">GND</text>
<text x="213.2" y="234.1">+3V0</text>
<text x="231.7" y="235.9">J4</text>
<text x="231.7" y="238.4">UART</text>
</g>
<g font-size="1.8" fill="#0f0f0f">
<text x="92.6" y="47.1">BAT_SW</text>
<text x="239.7" y="53.6" transform="rotate(-90 239.7 53.6)">RESET</text>
<text x="309.7" y="59.7" transform="rotate(-90 309.7 59.7)">MIC_P</text>
<text x="334.7" y="58.4" transform="rotate(-90 334.7 58.4)">MIC_P</text>
<text x="379.7" y="57.2" transform="rotate(-90 379.7 57.2)">VMID</text>
<text x="404.6" y="57.4" transform="rotate(-90 404.6 57.4)">VMID</text>
<text x="216.9" y="64.1" transform="rotate(-90 216.9 64.1)">AREF</text>
<text x="341.6" y="74.7">MIC_P</text>
<text x="362.6" y="74.7">MIC_AC</text>
<text x="379.7" y="77.4" transform="rotate(-90 379.7 77.4)">VMID</text>
<text x="254.1" y="96.7">BUZ</text>
<text x="254.1" y="101.8">MOSI</text>
<text x="322.8" y="99.7">VMID</text>
<text x="342.6" y="99.7">MIC_AC</text>
<text x="254.1" y="104.3">MISO</text>
<text x="254.1" y="106.9">SCK</text>
<text x="254.1" y="117">ADC_IN</text>
<text x="329.7" y="117.4" transform="rotate(-90 329.7 117.4)">MIC_OUT</text>
<text x="345.6" y="124.7">ADC_IN</text>
<text x="33.7" y="137.2">BZ_N</text>
<text x="92.6" y="134.7">BZ_N</text>
<text x="254.1" y="132.3">RESET</text>
<text x="254.1" y="137.4">RXD</text>
<text x="254.1" y="139.9">TXD</text>
<text x="254.1" y="142.4">BTN</text>
<text x="329.7" y="139.4" transform="rotate(-90 329.7 139.4)">ADC_IN</text>
<text x="331.7" y="147.1">MIC_AC</text>
<text x="361.4" y="149.7">MIC_OUT</text>
<text x="254.1" y="155.1">LED</text>
<text x="336" y="152.2">FB</text>
<text x="94.7" y="157.4" transform="rotate(-90 94.7 157.4)">LED</text>
<text x="52.2" y="166.1" transform="rotate(-90 52.2 166.1)">BZ_N</text>
<text x="13.4" y="174.7">BUZ</text>
<text x="36.9" y="174.7">BUZ_B</text>
<text x="94.7" y="183.2" transform="rotate(-90 94.7 183.2)">LED_A</text>
<text x="304.3" y="189.7">MIC_OUT</text>
<text x="327.6" y="189.7">FB</text>
<text x="334.8" y="189.7">FB</text>
<text x="360.7" y="189.7">FBN</text>
<text x="369.7" y="202.2" transform="rotate(-90 369.7 202.2)">VMID</text>
<text x="394.6" y="201.9" transform="rotate(-90 394.6 201.9)">MIC_OUT</text>
<text x="37.3" y="214.7">BTN</text>
<text x="84.7" y="222.6" transform="rotate(-90 84.7 222.6)">BTN</text>
<text x="156.3" y="232.1">MISO</text>
<text x="155.2" y="237.2">RESET</text>
<text x="157.2" y="234.7">SCK</text>
<text x="181.4" y="234.7">MOSI</text>
<text x="217.2" y="237.2">RXD</text>
<text x="217.5" y="239.7">TXD</text>
</g>
<g font-size="1.8" fill="#a90000">
<text x="34.7" y="53.9" transform="rotate(-90 34.7 53.9)">1</text>
<text x="37.3" y="53.9" transform="rotate(-90 37.3 53.9)">2</text>
<text x="65.5" y="52">2</text>
<text x="73.1" y="49.4">1</text>
<text x="109.5" y="51.9" transform="rotate(-90 109.5 51.9)">3</text>
<text x="309.7" y="48.9" transform="rotate(-90 309.7 48.9)">1</text>
<text x="312.3" y="48.9" transform="rotate(-90 312.3 48.9)">2</text>
<text x="73.1" y="54.5">3</text>
<text x="100.5" y="57">1</text>
<text x="109.5" y="59.5" transform="rotate(-90 109.5 59.5)">2</text>
<text x="234.7" y="88.9" transform="rotate(-90 234.7 88.9)">4</text>
<text x="237.3" y="89.5" transform="rotate(-90 237.3 89.5)">18</text>
<text x="219.7" y="94.3">20</text>
<text x="247.7" y="94.3">12</text>
<text x="219.7" y="99.3">19</text>
<text x="219.7" y="101.9">22</text>
<text x="247.7" y="96.8">13</text>
<text x="247.7" y="99.3">14</text>
<text x="247.7" y="101.9">15</text>
<text x="247.7" y="104.4">16</text>
<text x="247.7" y="107">17</text>
<text x="248.3" y="109.5">7</text>
<text x="248.3" y="112">8</text>
<text x="247.7" y="117.1">23</text>
<text x="247.7" y="119.7">24</text>
<text x="247.7" y="122.2">25</text>
<text x="247.7" y="124.7">26</text>
<text x="247.7" y="127.3">27</text>
<text x="247.7" y="129.8">28</text>
<text x="43" y="132.2">1</text>
<text x="43" y="137.3">2</text>
<text x="247.7" y="132.4">29</text>
<text x="247.7" y="137.4">30</text>
<text x="247.7" y="140">31</text>
<text x="247.7" y="142.5">32</text>
<text x="248.3" y="145.1">1</text>
<text x="248.3" y="147.6">2</text>
<text x="342.9" y="147.2">3</text>
<text x="347.2" y="145" transform="rotate(-90 347.2 145)">5</text>
<text x="355.6" y="149.7">1</text>
<text x="247.7" y="152.7">10</text>
<text x="247.7" y="155.2">11</text>
<text x="248.3" y="150.1">9</text>
<text x="342.9" y="152.3">4</text>
<text x="347.2" y="156.4" transform="rotate(-90 347.2 156.4)">2</text>
<text x="234.7" y="162.5" transform="rotate(-90 234.7 162.5)">3</text>
<text x="54.5" y="171.9" transform="rotate(-90 54.5 171.9)">3</text>
<text x="47.1" y="177">1</text>
<text x="54.5" y="179.5" transform="rotate(-90 54.5 179.5)">2</text>
<text x="166.1" y="232.2">1</text>
<text x="175" y="232.2">2</text>
<text x="226.1" y="232.2">1</text>
<text x="166.1" y="234.7">3</text>
<text x="166.1" y="237.3">5</text>
<text x="175" y="234.7">4</text>
<text x="175" y="237.3">6</text>
<text x="226.1" y="234.7">2</text>
<text x="226.1" y="237.3">3</text>
<text x="226.1" y="239.8">4</text>
</g>
<g font-size="1.8" fill="#0000c2">
<text x="35" y="286.9">1</text>
<text x="85" y="286.9">2</text>
</g>
</svg>
